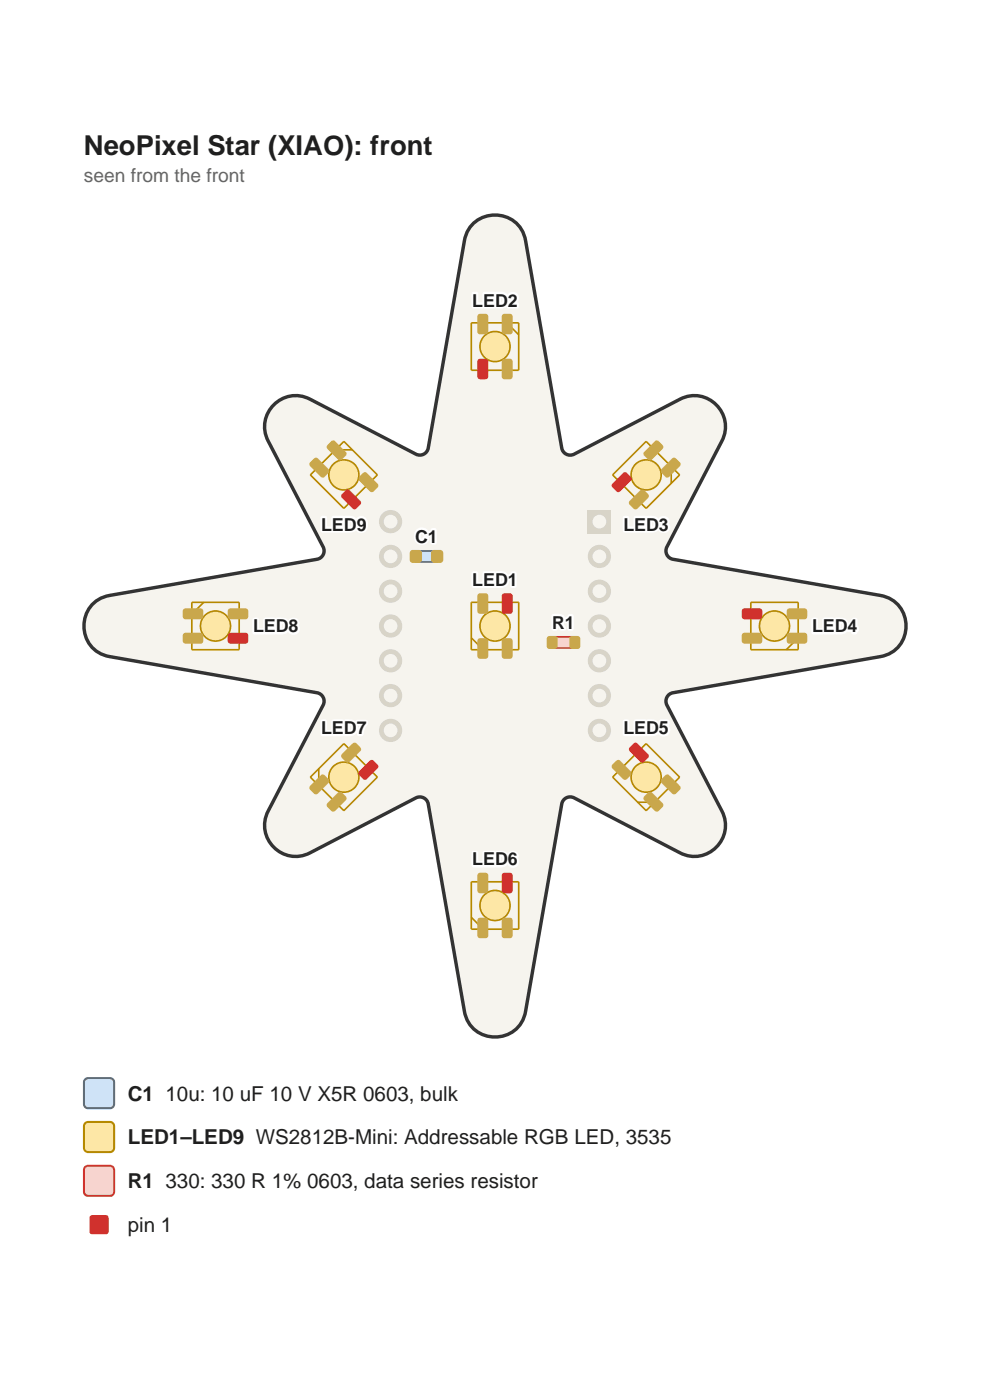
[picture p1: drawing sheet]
<svg xmlns="http://www.w3.org/2000/svg" width="210mm" height="297mm" viewBox="0 0 210 297" stroke-linecap="round" stroke-linejoin="round" font-family="sans-serif">
<path d="M58.1 85.9a6.5 6.5 0 0 1 7.7-1.2l22.4 11.6a1.81 1.81 0 0 0 2.6-1.3l7.7-43.9a6.6 6.6 0 0 1 6.5-5.5 6.6 6.6 0 0 1 6.5 5.5l7.7 44a1.81 1.81 0 0 0 2.6 1.3l22.4-11.7a6.6 6.6 0 0 1 7.7 1.2 6.6 6.6 0 0 1 1.2 7.7l-11.6 22.4a1.81 1.81 0 0 0 1.3 2.6l43.9 7.7a6.6 6.6 0 0 1 5.5 6.5 6.6 6.6 0 0 1-5.5 6.5l-43.9 7.7a1.81 1.81 0 0 0-1.3 2.6l11.6 22.4a6.6 6.6 0 0 1-1.2 7.7 6.6 6.6 0 0 1-7.7 1.2l-22.4-11.6a1.81 1.81 0 0 0-2.6 1.3l-7.7 43.9a6.6 6.6 0 0 1-6.5 5.5 6.6 6.6 0 0 1-6.5-5.5l-7.7-43.9a1.81 1.81 0 0 0-2.6-1.3l-22.4 11.6a6.6 6.6 0 0 1-7.7-1.2 6.6 6.6 0 0 1-1.2-7.7l11.6-22.4a1.81 1.81 0 0 0-1.3-2.6l-43.9-7.7a6.6 6.6 0 0 1-5.5-6.5 6.6 6.6 0 0 1 5.5-6.5l43.9-7.7a1.81 1.81 0 0 0 1.3-2.6l-11.6-22.4a6.5 6.5 0 0 1 1.2-7.7z" fill="#f6f4ee" stroke="#333" stroke-width=".73" stroke-linecap="butt"/>
<path d="M124.7 108.2h4.9v4.9h-4.9z" fill="#d8d4c8"/>
<circle cx="127.1" cy="110.7" r="1.45" fill="#f6f4ee"/>
<circle cx="127.1" cy="118" r="2.47" fill="#d8d4c8"/>
<circle cx="127.1" cy="118" r="1.45" fill="#f6f4ee"/>
<circle cx="127.1" cy="125.4" r="2.47" fill="#d8d4c8"/>
<circle cx="127.1" cy="125.4" r="1.45" fill="#f6f4ee"/>
<circle cx="127.1" cy="132.8" r="2.47" fill="#d8d4c8"/>
<circle cx="127.1" cy="132.8" r="1.45" fill="#f6f4ee"/>
<circle cx="127.1" cy="140.2" r="2.47" fill="#d8d4c8"/>
<circle cx="127.1" cy="140.2" r="1.45" fill="#f6f4ee"/>
<circle cx="127.1" cy="147.6" r="2.47" fill="#d8d4c8"/>
<circle cx="127.1" cy="147.6" r="1.45" fill="#f6f4ee"/>
<circle cx="127.1" cy="155" r="2.47" fill="#d8d4c8"/>
<circle cx="127.1" cy="155" r="1.45" fill="#f6f4ee"/>
<circle cx="82.9" cy="155" r="2.47" fill="#d8d4c8"/>
<circle cx="82.9" cy="155" r="1.45" fill="#f6f4ee"/>
<circle cx="82.9" cy="147.6" r="2.47" fill="#d8d4c8"/>
<circle cx="82.9" cy="147.6" r="1.45" fill="#f6f4ee"/>
<circle cx="82.9" cy="140.2" r="2.47" fill="#d8d4c8"/>
<circle cx="82.9" cy="140.2" r="1.45" fill="#f6f4ee"/>
<circle cx="82.9" cy="132.8" r="2.47" fill="#d8d4c8"/>
<circle cx="82.9" cy="132.8" r="1.45" fill="#f6f4ee"/>
<circle cx="82.9" cy="125.4" r="2.47" fill="#d8d4c8"/>
<circle cx="82.9" cy="125.4" r="1.45" fill="#f6f4ee"/>
<circle cx="82.9" cy="118" r="2.47" fill="#d8d4c8"/>
<circle cx="82.9" cy="118" r="1.45" fill="#f6f4ee"/>
<circle cx="82.9" cy="110.7" r="2.47" fill="#d8d4c8"/>
<circle cx="82.9" cy="110.7" r="1.45" fill="#f6f4ee"/>
<path d="M88.1 116.9h4.7v2.3h-4.7z" fill="#cfe3f7"/>
<path d="M88.1 116.9h4.7v2.3h-4.7z" fill="none" stroke="#2f6ea8" stroke-width=".35"/>
<g fill="#c9a74c">
<path d="M91.6 116.9l.5-.2h1.3a.65 .65 0 0 1 .6 .6v1.5a.65 .65 0 0 1-.6 .6h-1.3a.65 .65 0 0 1-.7-.6v-1.5z"/>
<path d="M87.1 116.9l.5-.2h1.3a.65 .65 0 0 1 .6 .6v1.5a.65 .65 0 0 1-.6 .6h-1.3a.65 .65 0 0 1-.7-.6v-1.5z"/>
</g>
<circle cx="105" cy="132.8" r="3.2" fill="#fde7a6"/>
<g fill="none" stroke="#b58900" stroke-width=".35">
<path d="M100 127.8h10v10h-10zM100 135.3l2.5 2.5"/>
<circle cx="105" cy="132.8" r="3.2"/>
</g>
<path d="M106.6 126l.4-.1h1.2a.58 .58 0 0 1 .5 .5v3.2a.58 .58 0 0 1-.5 .6h-1.2a.58 .58 0 0 1-.6-.6v-3.2z" fill="#d0312d"/>
<g fill="#c9a74c">
<path d="M101.4 126l.4-.1h1.2a.58 .58 0 0 1 .6 .5v3.2a.58 .58 0 0 1-.6 .6h-1.2a.58 .58 0 0 1-.5-.6v-3.2z"/>
<path d="M101.4 135.6l.4-.2h1.2a.58 .58 0 0 1 .6 .6v3.2a.58 .58 0 0 1-.6 .6h-1.2a.58 .58 0 0 1-.5-.6v-3.2z"/>
<path d="M106.6 135.6l.4-.2h1.2a.58 .58 0 0 1 .5 .6v3.2a.58 .58 0 0 1-.5 .6h-1.2a.58 .58 0 0 1-.6-.6v-3.2z"/>
</g>
<circle cx="105" cy="73.5" r="3.2" fill="#fde7a6"/>
<g fill="none" stroke="#b58900" stroke-width=".35">
<path d="M100 68.5h10v10h-10zM107.5 68.5l2.5 2.5"/>
<circle cx="105" cy="73.5" r="3.2"/>
</g>
<path d="M101.4 76.3l.4-.2h1.2a.58 .58 0 0 1 .6 .6v3.2a.58 .58 0 0 1-.6 .6h-1.2a.58 .58 0 0 1-.5-.6v-3.2z" fill="#d0312d"/>
<g fill="#c9a74c">
<path d="M106.6 76.3l.4-.2h1.2a.58 .58 0 0 1 .5 .6v3.2a.58 .58 0 0 1-.5 .6h-1.2a.58 .58 0 0 1-.6-.6v-3.2z"/>
<path d="M106.6 66.7l.4-.1h1.2a.58 .58 0 0 1 .5 .6v3.2a.58 .58 0 0 1-.5 .5h-1.2a.58 .58 0 0 1-.6-.5v-3.2z"/>
<path d="M101.4 66.7l.4-.1h1.2a.58 .58 0 0 1 .6 .6v3.2a.58 .58 0 0 1-.6 .5h-1.2a.58 .58 0 0 1-.5-.5v-3.2z"/>
</g>
<circle cx="137.1" cy="100.7" r="3.2" fill="#fde7a6"/>
<g fill="none" stroke="#b58900" stroke-width=".35">
<path d="M137.1 93.6l7.1 7.1-7.1 7.2-7.2-7.2zM142.4 99v3.5"/>
<circle cx="137.1" cy="100.7" r="3.2"/>
</g>
<path d="M132.2 100.3a.58 .58 0 0 1 .8 0l.8 .9a.58 .58 0 0 1 0 .8l-2.2 2.2a.58 .58 0 0 1-.9 0l-.8-.8a.58 .58 0 0 1 0-.8z" fill="#d0312d"/>
<g fill="#c9a74c">
<path d="M135.8 104a.58 .58 0 0 1 .8 0l.9 .8a.58 .58 0 0 1 0 .8l-2.3 2.3a.58 .58 0 0 1-.8 0l-.8-.8a.58 .58 0 0 1 0-.8z"/>
<path d="M142.6 97.3a.58 .58 0 0 1 .8 0l.8 .8a.58 .58 0 0 1 0 .8l-2.2 2.3a.58 .58 0 0 1-.9 0l-.8-.9a.58 .58 0 0 1 0-.8z"/>
<path d="M138.9 93.6a.58 .58 0 0 1 .8 0l.9 .8a.58 .58 0 0 1 0 .8l-2.3 2.3a.58 .58 0 0 1-.8 0l-.9-.8a.58 .58 0 0 1 0-.8z"/>
</g>
<circle cx="164.3" cy="132.8" r="3.2" fill="#fde7a6"/>
<g fill="none" stroke="#b58900" stroke-width=".35">
<path d="M159.3 127.8h10v10h-10zM169.3 135.3l-2.5 2.5"/>
<circle cx="164.3" cy="132.8" r="3.2"/>
</g>
<path d="M157.5 129.2l.4-.1h3.2a.58 .58 0 0 1 .6 .5v1.2a.58 .58 0 0 1-.6 .6h-3.2a.58 .58 0 0 1-.6-.6v-1.2z" fill="#d0312d"/>
<g fill="#c9a74c">
<path d="M157.5 134.4l.4-.2h3.2a.58 .58 0 0 1 .6 .6v1.2a.58 .58 0 0 1-.6 .6h-3.2a.58 .58 0 0 1-.6-.6v-1.2z"/>
<path d="M167 134.4l.5-.2h3.2a.58 .58 0 0 1 .5 .6v1.2a.58 .58 0 0 1-.5 .6h-3.2a.58 .58 0 0 1-.6-.6v-1.2z"/>
<path d="M167 129.2l.5-.1h3.2a.58 .58 0 0 1 .5 .5v1.2a.58 .58 0 0 1-.5 .6h-3.2a.58 .58 0 0 1-.6-.6v-1.2z"/>
</g>
<circle cx="137.1" cy="164.9" r="3.2" fill="#fde7a6"/>
<g fill="none" stroke="#b58900" stroke-width=".35">
<path d="M137.1 157.8l7.1 7.1-7.1 7.1-7.2-7.1zM135.3 170.2h3.5"/>
<circle cx="137.1" cy="164.9" r="3.2"/>
</g>
<path d="M133.6 158.5l.8-.8a.58 .58 0 0 1 .8 0l2.3 2.3a.58 .58 0 0 1 0 .8l-.9 .8a.58 .58 0 0 1-.8 0l-2.2-2.2a.58 .58 0 0 1 0-.9z" fill="#d0312d"/>
<g fill="#c9a74c">
<path d="M129.9 162.2l.8-.8a.58 .58 0 0 1 .9 0l2.2 2.2a.58 .58 0 0 1 0 .9l-.8 .8a.58 .58 0 0 1-.8 0l-2.3-2.3a.58 .58 0 0 1 0-.8z"/>
<path d="M136.6 168.9l.9-.8a.58 .58 0 0 1 .8 0l2.3 2.3a.58 .58 0 0 1 0 .8l-.9 .8a.58 .58 0 0 1-.8 0l-2.3-2.2a.58 .58 0 0 1 0-.9z"/>
<path d="M140.3 165.3l.8-.8a.58 .58 0 0 1 .9 0l2.2 2.2a.58 .58 0 0 1 0 .8l-.8 .9a.58 .58 0 0 1-.8 0l-2.3-2.3a.58 .58 0 0 1 0-.8z"/>
</g>
<circle cx="105" cy="192.1" r="3.2" fill="#fde7a6"/>
<g fill="none" stroke="#b58900" stroke-width=".35">
<path d="M100 187.1h10v10h-10zM100 194.6l2.5 2.5"/>
<circle cx="105" cy="192.1" r="3.2"/>
</g>
<path d="M106.6 185.3l.4-.2h1.2a.58 .58 0 0 1 .5 .6v3.2a.58 .58 0 0 1-.5 .6h-1.2a.58 .58 0 0 1-.6-.6v-3.2z" fill="#d0312d"/>
<g fill="#c9a74c">
<path d="M101.4 185.3l.4-.2h1.2a.58 .58 0 0 1 .6 .6v3.2a.58 .58 0 0 1-.6 .6h-1.2a.58 .58 0 0 1-.5-.6v-3.2z"/>
<path d="M101.4 194.9l.4-.2h1.2a.58 .58 0 0 1 .6 .6v3.2a.58 .58 0 0 1-.6 .5h-1.2a.58 .58 0 0 1-.5-.5v-3.2z"/>
<path d="M106.6 194.9l.4-.2h1.2a.58 .58 0 0 1 .5 .6v3.2a.58 .58 0 0 1-.5 .5h-1.2a.58 .58 0 0 1-.6-.5v-3.2z"/>
</g>
<circle cx="72.9" cy="164.9" r="3.2" fill="#fde7a6"/>
<g fill="none" stroke="#b58900" stroke-width=".35">
<path d="M72.9 157.8l7.2 7.1-7.2 7.1-7.1-7.1zM67.6 163.1v3.6"/>
<circle cx="72.9" cy="164.9" r="3.2"/>
</g>
<path d="M76.2 163.6l2.2-2.2a.58 .58 0 0 1 .9 0l.8 .8a.58 .58 0 0 1 0 .8l-2.3 2.3a.58 .58 0 0 1-.8 0l-.8-.8a.58 .58 0 0 1 0-.9z" fill="#d0312d"/>
<g fill="#c9a74c">
<path d="M72.5 160l2.3-2.3a.58 .58 0 0 1 .8 0l.8 .8a.58 .58 0 0 1 0 .9l-2.2 2.2a.58 .58 0 0 1-.8 0l-.9-.8a.58 .58 0 0 1 0-.8z"/>
<path d="M65.8 166.7l2.3-2.2a.58 .58 0 0 1 .8 0l.8 .8a.58 .58 0 0 1 0 .8l-2.3 2.3a.58 .58 0 0 1-.8 0l-.8-.9a.58 .58 0 0 1 0-.8z"/>
<path d="M69.4 170.4l2.3-2.3a.58 .58 0 0 1 .8 0l.9 .8a.58 .58 0 0 1 0 .9l-2.3 2.2a.58 .58 0 0 1-.8 0l-.9-.8a.58 .58 0 0 1 0-.8z"/>
</g>
<circle cx="45.7" cy="132.8" r="3.2" fill="#fde7a6"/>
<g fill="none" stroke="#b58900" stroke-width=".35">
<path d="M40.7 127.8h10v10h-10zM43.2 127.8l-2.5 2.5"/>
<circle cx="45.7" cy="132.8" r="3.2"/>
</g>
<path d="M48.5 134.4l.4-.2h3.2a.58 .58 0 0 1 .6 .6v1.2a.58 .58 0 0 1-.6 .6h-3.2a.58 .58 0 0 1-.6-.6v-1.2z" fill="#d0312d"/>
<g fill="#c9a74c">
<path d="M48.5 129.2l.4-.1h3.2a.58 .58 0 0 1 .6 .5v1.2a.58 .58 0 0 1-.6 .6h-3.2a.58 .58 0 0 1-.6-.6v-1.2z"/>
<path d="M38.9 129.2l.4-.1h3.2a.58 .58 0 0 1 .6 .5v1.2a.58 .58 0 0 1-.6 .6h-3.2a.58 .58 0 0 1-.5-.6v-1.2z"/>
<path d="M38.9 134.4l.4-.2h3.2a.58 .58 0 0 1 .6 .6v1.2a.58 .58 0 0 1-.6 .6h-3.2a.58 .58 0 0 1-.5-.6v-1.2z"/>
</g>
<circle cx="72.9" cy="100.7" r="3.2" fill="#fde7a6"/>
<g fill="none" stroke="#b58900" stroke-width=".35">
<path d="M71.2 95.4h3.5M72.9 93.6l7.2 7.1-7.2 7.2-7.1-7.2z"/>
<circle cx="72.9" cy="100.7" r="3.2"/>
</g>
<path d="M72.5 104.8l.9-.8a.58 .58 0 0 1 .8 0l2.2 2.3a.58 .58 0 0 1 0 .8l-.8 .8a.58 .58 0 0 1-.8 0l-2.3-2.3a.58 .58 0 0 1 0-.8z" fill="#d0312d"/>
<g fill="#c9a74c">
<path d="M76.2 101.2l.8-.9a.58 .58 0 0 1 .8 0l2.3 2.3a.58 .58 0 0 1 0 .8l-.8 .8a.58 .58 0 0 1-.9 0l-2.2-2.2a.58 .58 0 0 1 0-.8z"/>
<path d="M69.4 94.4l.9-.8a.58 .58 0 0 1 .8 0l2.3 2.3a.58 .58 0 0 1 0 .8l-.9 .8a.58 .58 0 0 1-.8 0l-2.3-2.3a.58 .58 0 0 1 0-.8z"/>
<path d="M65.8 98.1l.8-.8a.58 .58 0 0 1 .8 0l2.3 2.2a.58 .58 0 0 1 0 .8l-.8 .9a.58 .58 0 0 1-.8 0l-2.3-2.3a.58 .58 0 0 1 0-.8z"/>
</g>
<path d="M117.2 135.1h4.7v2.4h-4.7z" fill="#f7d4cf"/>
<path d="M117.2 135.1h4.7v2.4h-4.7z" fill="none" stroke="#b0453a" stroke-width=".35"/>
<g fill="#c9a74c">
<path d="M120.9 135.1l.4-.2h1.2a.58 .58 0 0 1 .6 .6v1.6a.58 .58 0 0 1-.6 .6h-1.2a.58 .58 0 0 1-.5-.6v-1.6z"/>
<path d="M116.1 135.1l.5-.2h1.1a.58 .58 0 0 1 .6 .6v1.6a.58 .58 0 0 1-.6 .6h-1.1a.58 .58 0 0 1-.6-.6v-1.6z"/>
</g>
<path d="M18.1 229l.6-.3h4.6a.87 .87 0 0 1 .9 .9v4.6a.87 .87 0 0 1-.9 .9h-4.6a.87 .87 0 0 1-.9-.9v-4.6z" fill="#cfe3f7" stroke="#2f6ea8" stroke-width=".44"/>
<path d="M18.1 238.3l.6-.3h4.6a.87 .87 0 0 1 .9 .9v4.6a.87 .87 0 0 1-.9 .9h-4.6a.87 .87 0 0 1-.9-.9v-4.6z" fill="#fde7a6" stroke="#b58900" stroke-width=".44"/>
<path d="M18.1 247.6l.6-.3h4.6a.87 .87 0 0 1 .9 .9v4.6a.87 .87 0 0 1-.9 .9h-4.6a.87 .87 0 0 1-.9-.9v-4.6z" fill="#f7d4cf" stroke="#b0453a" stroke-width=".44"/>
<path d="M19.1 257.9l.5-.1h2.9a.58 .58 0 0 1 .5 .6v2.9a.58 .58 0 0 1-.5 .5h-2.9a.58 .58 0 0 1-.6-.5v-2.9z" fill="#d0312d"/>
<text font-size="5.8" fill="#1f1f1f" x="17.8" y="32.8">NeoPixel Star (XIAO): front</text>
<g font-size="4.4" fill="#1f1f1f">
<text x="27.1" y="233.5">C1</text>
<text x="35.1" y="233.5">10u: 10 uF 10 V X5R 0603, bulk</text>
<text x="27.1" y="242.8">LED1–LED9 WS2812B-Mini: Addressable RGB LED, 3535</text>
<text x="27.1" y="252.1">R1</text>
<text x="35.1" y="252.1">330: 330 R 1% 0603, data series resistor</text>
<text x="27.1" y="261.4">pin 1</text>
</g>
<text font-size="4.1" fill="#666" x="17.8" y="38.6">seen from the front</text>
<g font-size="3.8" fill="#fff">
<text x="100.2" y="65">LED2</text>
<text x="68.1" y="112.6">LED9</text>
<text x="132.2" y="112.6">LED3</text>
<text x="88.1" y="115.1">C1</text>
<text x="100.2" y="124.3">LED1</text>
<text x="53.7" y="134.2">LED8</text>
<text x="117.1" y="133.4">R1</text>
<text x="172.2" y="134.2">LED4</text>
<text x="68.1" y="155.8">LED7</text>
<text x="132.2" y="155.8">LED5</text>
<text x="100.2" y="183.6">LED6</text>
</g>
</svg>
